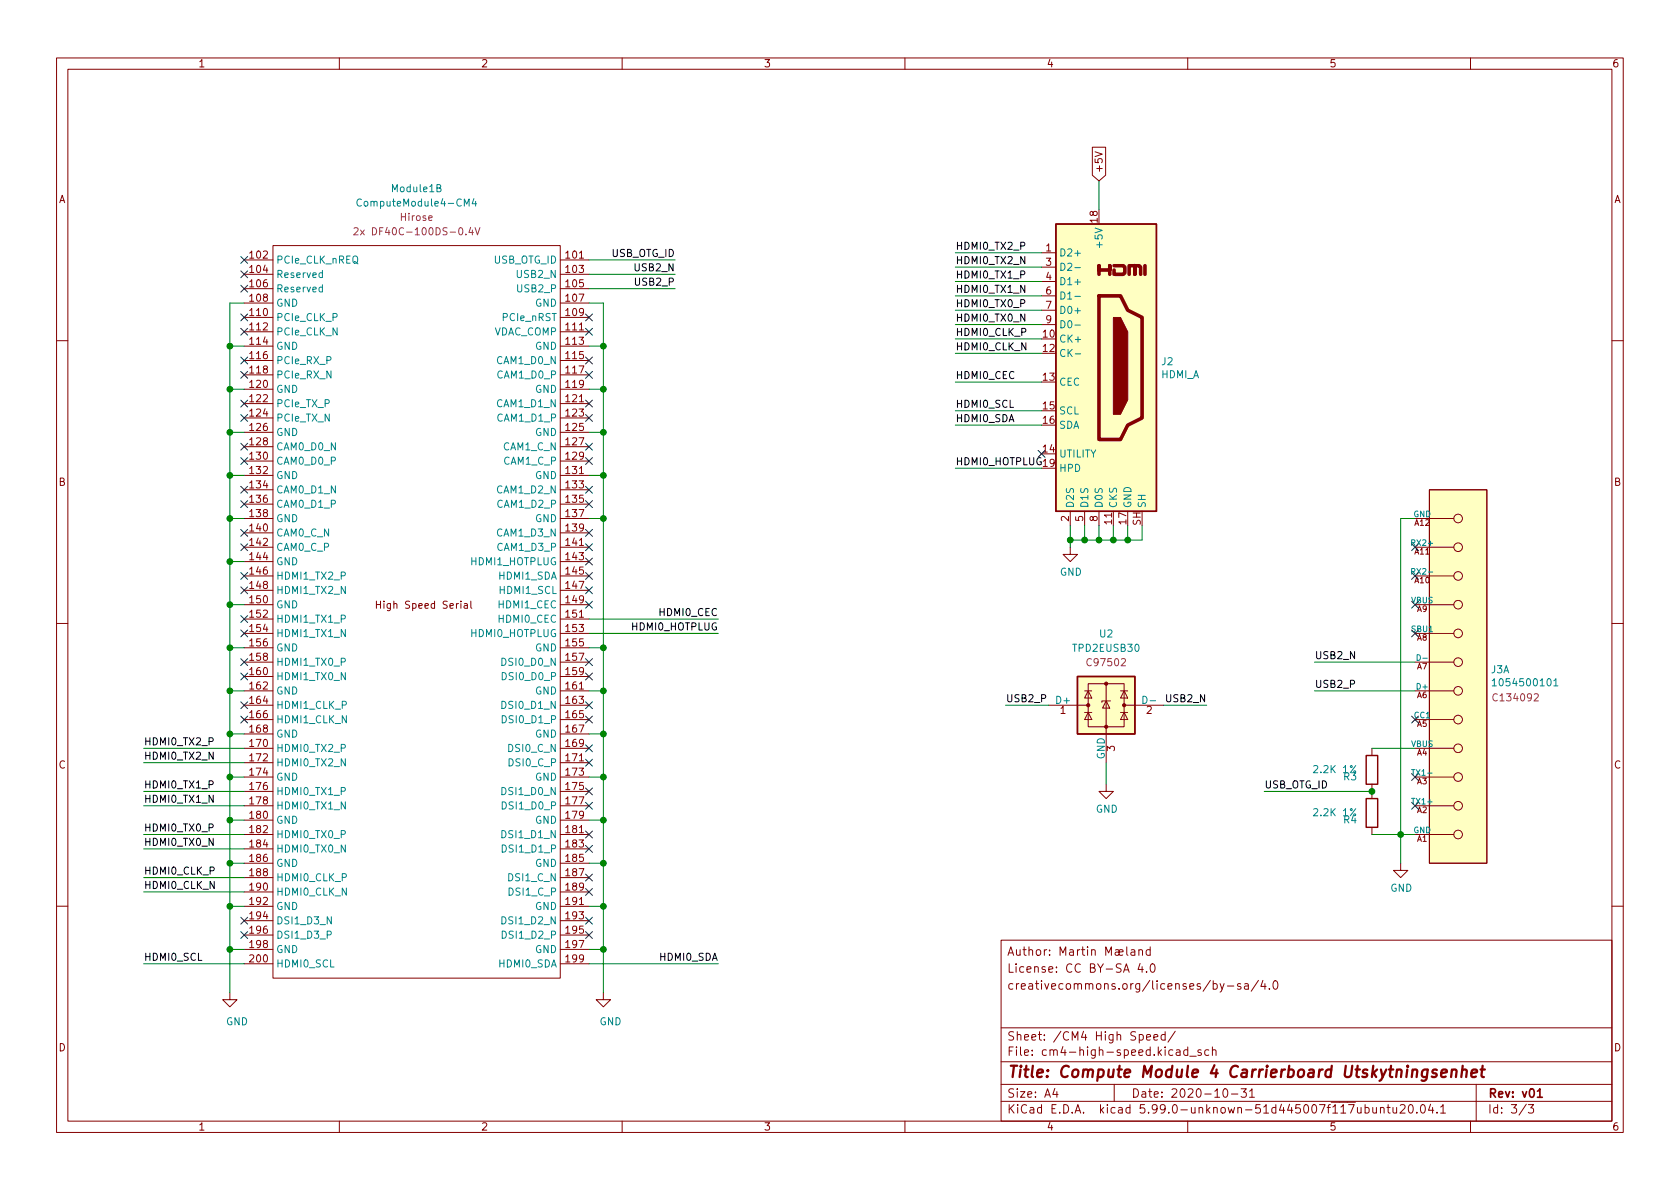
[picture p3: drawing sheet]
<svg xmlns="http://www.w3.org/2000/svg" width="297mm" height="210mm" viewBox="0 0 297 210" stroke-linecap="round" stroke-linejoin="round" font-family="sans-serif">
<g fill="none" stroke="#840000" stroke-width=".18">
<path d="M10 10.2h277v190.1h-277zM12 12.2h273v186.1h-273zM60 10.2v2M110 10.2v2M160 10.2v2M210 10.2v2M260 10.2v2M193.1 26h2.4v5l-1.2 1-1.2-1zM193.6 26.8l1.3 .5-1.3 .4M43.2 46h5.1M43.2 48.5h5.1M43.2 51h5.1"/>
<path d="M43.2 53.6h5.1M43.2 56.1h5.1M43.2 58.7h5.1M48.3 43.4h50.8v129.6h-50.8zM99.1 46h5M99.1 48.5h5M99.1 51h5M99.1 53.6h5M99.1 56.1h5M99.1 58.7h5M184.1 44.7h2.6M184.1 47.2h2.6"/>
<path d="M184.1 49.8h2.6M184.1 52.3h2.6M184.1 54.9h2.6M184.1 57.4h2.6M10 60.2h2M43.2 61.2h5.1M43.2 63.7h5.1M43.2 66.3h5.1M43.2 68.8h5.1M43.2 71.4h5.1M43.2 73.9h5.1M43.2 76.4h5.1"/>
<path d="M43.2 79h5.1M99.1 61.2h5M99.1 63.7h5M99.1 66.3h5M99.1 68.8h5M99.1 71.4h5M99.1 73.9h5M99.1 76.4h5M99.1 79h5M285 60.2h2M43.2 81.5h5.1M43.2 84.1h5.1"/>
<path d="M43.2 86.6h5.1M43.2 89.1h5.1M43.2 91.7h5.1M43.2 94.2h5.1M43.2 96.8h5.1M43.2 99.3h5.1M99.1 81.5h5M99.1 84.1h5M99.1 86.6h5M99.1 89.1h5M99.1 91.7h5M99.1 94.2h5"/>
<path d="M99.1 96.8h5M99.1 99.3h5M189.2 96.8v1.2h1.3l-1.3 1.3-1.2-1.3h1.2M189.2 90.4v2.6M191.8 90.4v2.6M194.3 90.4v2.6M196.8 90.4v2.6M250.2 91.7h6.8M250.2 96.8h6.8M252.7 86.6h10.2v66h-10.2zM10 110.2h2M43.2 106.9h5.1"/>
<path d="M43.2 101.8h5.1M43.2 104.4h5.1M43.2 109.5h5.1M43.2 112h5.1M43.2 114.5h5.1M43.2 117.1h5.1M43.2 119.6h5.1M66.6 106.3v1.3M66.6 106.9h.7M82.1 106.8h.5v.8M82.6 107l-.4 .1-.2 .2 .2 .3 .4-.1M83.2 106.3v1.1l.2 .2"/>
<path d="M99.1 106.9h5M99.1 101.8h5M99.1 104.4h5M99.1 109.5h5M99.1 112h5M99.1 114.5h5M99.1 117.1h5M99.1 119.6h5M250.2 106.9h6.8M250.2 101.8h6.8M250.2 112h6.8M250.2 117.1h6.8"/>
<path d="M285 110.2h2M43.2 122.2h5.1M43.2 124.7h5.1M43.2 127.2h5.1M43.2 129.8h5.1M43.2 132.3h5.1M43.2 134.9h5.1M43.2 137.4h5.1M43.2 139.9h5.1M99.1 122.2h5M99.1 124.7h5M99.1 127.2h5"/>
<path d="M99.1 129.8h5M99.1 132.3h5M99.1 134.9h5M99.1 137.4h5M99.1 139.9h5M185.4 124.7h7M191.8 122.2h1.2M191.8 126h1.2M192.4 120.9h6.4v7.6h-6.4zM192.4 126l.6 1.2h-1.2zM192.4 122.2l.6 1.2h-1.2zM195.6 138.7v1.2h1.2l-1.2 1.3-1.3-1.3h1.3"/>
<path d="M195.6 123.9l.6 1.3h-1.3zM195.6 120.9v14M196.3 123.9h-1.5v.3M198.1 122.2h1.3M198.1 126h1.3M198.8 126l.6 1.2h-1.3zM198.8 122.2l.6 1.2h-1.3zM198.8 124.7h6.9M242.6 132.3v1.3M242.6 138.7v2.5M250.2 122.2h6.8M250.2 127.2h6.8"/>
<path d="M250.2 132.3h6.8M250.2 137.4h6.8M43.2 142.5h5.1M43.2 145h5.1M43.2 147.6h5.1M43.2 150.1h5.1M43.2 152.6h5.1M43.2 155.2h5.1M43.2 157.7h5.1M99.1 142.5h5M99.1 145h5M99.1 147.6h5"/>
<path d="M99.1 150.1h5M99.1 152.6h5M99.1 155.2h5M99.1 157.7h5M242.6 146.3v1.3M247.6 152.6v1.3h1.3l-1.3 1.3-1.2-1.3h1.2M250.2 142.5h6.8M250.2 147.6h6.8M10 160.2h2M40.6 175.5v1.3h1.3l-1.3 1.2-1.2-1.2h1.2M43.2 160.3h5.1M43.2 162.8h5.1"/>
<path d="M43.2 165.3h5.1M43.2 167.9h5.1M43.2 170.4h5.1M99.1 160.3h5M99.1 162.8h5M99.1 165.3h5M99.1 167.9h5M99.1 170.4h5M106.7 175.5v1.3h1.2l-1.2 1.2-1.3-1.2h1.3M177 166.3h108v32h-108zM178.2 168.9l.5-1.5 .5 1.5M178.4 168.5h.7"/>
<path d="M179.7 167.9l.1 1h.3l.3-.1M180.4 167.9v1M180.9 167.9h.5M181.1 167.4v1.3l.3 .2M181.9 168.1l.2-.2 .4 .1 .1 .9M181.9 167.4v1.5M183.4 168l.3-.1 .3 .3v.4l-.3 .3h-.3l-.2-.3v-.4zM184.6 167.9v1M185.1 167.9l-.3 .1-.2 .2M185.6 168.8v.1M185.6 168v.1M187.4 168.9v-1.5l.5 1.1 .5-1.1v1.5"/>
<path d="M189.1 168h.6l.1 .9M189.8 168.3l-.5 .1a.29 .29 0 0 0-.2 .2 .29 .29 0 0 0 .2 .3h.5M190.5 167.9v1M190.9 167.9l-.3 .1-.1 .2M191.2 167.9h.6M191.4 167.4v1.3l.4 .2M192.3 167.4v.2M192.3 167.9v1M193 168.1l.2-.2 .4 .1v.9M193 167.9v1M195.5 168.9v-1.5l.5 1.1 .5-1.1v1.5M197.2 168l.4-.1 .3 .2"/>
<path d="M197.9 168.7l-.3 .2h-.2a.29 .29 0 0 1-.3-.3 .29 .29 0 0 1 .3-.2l1.2-.1-.2-.4-.5 .1v.7l.2 .2h.4M199.2 167.4v1.3l.2 .2M200 168h.6v.9M200.6 168.3l-.5 .1a.29 .29 0 0 0-.2 .2 .29 .29 0 0 0 .2 .3h.5M201.4 168.1l.2-.2 .3 .1 .1 .9M201.4 167.9v1M201.6 170.4l-.4 1h.9M201.9 170.9v1M202.7 171.8v.1M203.4 168l-.5-.1-.3 .3v.4l.2 .3h.6M203.4 167.4v1.5M203.5 170.6l.2-.2a.81 .81 0 0 1 .6 .7 .81 .81 0 0 1-.3 .8h-.1a.81 .81 0 0 1-.4-1.3z"/>
<path d="M215.7 173.9l.4 1M216.4 173.9l-.5 1.4-.2 .1M217 174.4h1.1M219.4 174l-.4-.1-.2 .2 .1 .3 .5 .1v.4h-.6M220.1 174h.5l.1 .9M220.7 174.3l-.5 .1a.29 .29 0 0 0-.2 .2 .29 .29 0 0 0 .2 .3h.5M222.5 173.4l-1.3 1.9M223.3 173.4l-.4 1h1M223.6 173.9v1M224.4 174.8v.1M225.3 173.5l.1-.1a.81 .81 0 0 1 .6 .7 .81 .81 0 0 1-.3 .8h-.1a.81 .81 0 0 1-.6-.6 .81 .81 0 0 1 .3-.8zM285 160.2h2"/>
<path d="M60 198.3v2M110 198.3v2M160 198.3v2M177 194.8h108M177 191.8h108M177 187.8h108M177 181.8h108M186.5 192.5l-.4 1h1M186.9 193v1M197 191.8v3M202.7 183.4l.7-.1v-.3l-.5-.1-.2 .2 .1 .8h.6M204 183.4l.7-.1-.1-.3-.4-.1-.2 .2 .1 .8h.5"/>
<path d="M206 183l-.4-.1-.3 .3v.4l.1 .3h.6M206 182.4v1.5M207.8 182.4l-1.3 1.9M208 185.7h.6v.9M208.6 186l-.5 .1a.29 .29 0 0 0-.2 .2 .29 .29 0 0 0 .2 .3h.5M210 198.3v2M210 185.7l-.4-.1-.3 .3v.4l.1 .3h.6M210 185.1v1.5M210.4 186.8h1.1M212.4 185.7l-.4-.1-.2 .2 .1 .3 .5 .1v.4h-.6M213.7 185.7l-.4-.1-.3 .3v.4l.1 .3h.6M214.4 185.8l.2-.2 .3 .1 .1 .9"/>
<path d="M214.4 185.1v1.5M216.4 192.6l.2-.1a.81 .81 0 0 1 .6 .7 .81 .81 0 0 1-.3 .8h-.2a.81 .81 0 0 1-.6-.6 .81 .81 0 0 1 .3-.8zM217.7 193.5h1.2M219.4 192.5h1l-.5 .6 .4 .1v.7l-.2 .1h-.5l-.2-.1M220.9 193l.5-.5v1.5M220.9 194h.9M242.7 195.8l.1 1h.3l.3-.1M243.4 195.8v1M244.1 196l.2-.2 .3 .1 .1 .9M244.1 195.8v1M245.2 195.8h.6M245.4 195.3v1.3l.4 .2"/>
<path d="M246.3 195.8l.1 1h.3l.2-.1M246.9 195.8v1M247.6 195.5l.5-.2 .3 .2v.3l-.9 1h.9M249.2 195.4l.2-.1a.81 .81 0 0 1 .5 .7 .81 .81 0 0 1-.3 .8h-.1a.81 .81 0 0 1-.6-.6 .81 .81 0 0 1 .3-.8zM250.5 196.7v.1M251.3 195.5l.2-.2a.81 .81 0 0 1 .6 .7 .81 .81 0 0 1-.3 .8h-.2a.81 .81 0 0 1-.3-1.3zM252.9 195.3l-.3 1h.9M253.3 195.8v1M254.1 196.7v.1M254.7 195.8l.5-.5v1.5M254.7 196.8h.9M260 198.3v2"/>
<path d="M261 191.8v6.5M269.9 195.3l-1.3 1.9M270.2 195.3h1l-.6 .6 .5 .1v.7l-.2 .1h-.5l-.2-.1"/>
<circle cx="257.8" cy="91.7" r=".76"/>
<circle cx="257.8" cy="96.8" r=".76"/>
<circle cx="257.8" cy="117.1" r=".76"/>
<circle cx="257.8" cy="101.8" r=".76"/>
<circle cx="257.8" cy="106.9" r=".76"/>
<circle cx="257.8" cy="112" r=".76"/>
<circle cx="257.8" cy="132.3" r=".76"/>
<circle cx="257.8" cy="137.4" r=".76"/>
<circle cx="257.8" cy="122.2" r=".76"/>
<circle cx="257.8" cy="127.2" r=".76"/>
<circle cx="257.8" cy="147.6" r=".76"/>
<circle cx="257.8" cy="142.5" r=".76"/>
</g>
<path d="M271.8 193l.5-.5v1.5M271.8 194h.9" fill="none" stroke="#840000" stroke-width=".3"/>
<path d="M254 189.2a.49 .49 0 0 0-.7 .3l.2 .3 .5 .1v.2l-.1 .3-.2 .1-.6-.1M254.8 189.8l1-.2v-.4l-.2-.1-.6 .1-.2 1 .2 .3 .6-.1M256.7 189.3a.49 .49 0 0 1 .8 .1l-.1 1.1M256.7 189.1l-.1 1.4M258.5 189.3a.49 .49 0 0 1 .9 .1l-.2 1.1M258.6 188.5l-.2 2M260.2 189.8l.9-.2v-.4l-.2-.1-.6 .1-.2 1 .3 .3 .6-.1M261.8 189.1h.7M262.1 188.5l-.2 1.7 .1 .2 .4 .1" fill="none" stroke="#840000" stroke-width=".4"/>
<g fill="#ffffc2" stroke="#ffffc2" stroke-width=".18">
<path d="M186.7 39.6h17.8v50.8h-17.8z"/>
<path d="M252.7 86.6h10.2v66h-10.2z"/>
<path d="M190.5 119.6h10.2v10.2h-10.2z"/>
</g>
<path d="M186.7 39.6h17.8v50.8h-17.8zM190.5 119.6h10.2v10.2h-10.2zM241.6 133.6h2v5.1h-2zM241.6 141.2h2v5.1h-2z" fill="none" stroke="#840000" stroke-width=".25"/>
<path d="M194.3 48.5v-1.5v.7h1.9v-.7v1.5M194.3 52.3h3.8l1.3 2.6 2.5 1.2v17.8l-2.5 1.3-1.3 2.5h-3.8zM197 47h1.6l.3 .2v1.1l-.3 .2h-1.6v-.8M199.6 48.5v-1.5h1.1v1.5v-1.5h.7l.3 .2v1.3M202.4 47v1.5" fill="none" stroke="#840000" stroke-width=".63"/>
<g fill="#840000" stroke="#840000" stroke-width=".18">
<path d="M196.8 56.1h1.3l1.3 2.6v12l-1.3 2.6h-1.3z"/>
<circle cx="192.4" cy="124.7" r=".28"/>
<circle cx="195.6" cy="128.5" r=".28"/>
<circle cx="195.6" cy="120.9" r=".28"/>
<circle cx="198.8" cy="124.7" r=".28"/>
</g>
<g fill="none" stroke="#008484" stroke-width=".18">
<path d="M63.9 35.3a.6 .6 0 0 0-.8 .4 .6 .6 0 0 0 .6 .8l.2-.2M77.3 33.2h.5l.1-.2v-.2l-.6-.2v1.3h.4l.2-.1 .1-.3-.3-.3M82.1 36.5v-1.3l.4 .9 .4-.9v1.3M83.8 35.1l-.3 .9h.8M84.1 35.6v.9M57 48.3l-.4-.1-.2 .3 .1 .5h.5M57 50.8h-.4l-.2 .2 .1 .6h.5M57 47.8v1.3M57 50.4v1.2M190.1 47.3h.9M190.1 52.4h.9M190.1 57.5h.9"/>
<path d="M190.1 62.6h1M263.8 120.4l.4-.4v1.3M263.8 121.3h.8M274.7 120.4l.4-.4v1.3M274.7 121.3h.8"/>
</g>
<path d="M62.6 40.4l.5-.1 .2 .3-.8 .9h.8M63.7 40.7l.7 .8M64.4 40.7l-.7 .8M83.2 40.2l-.3 .9h.8M83.5 40.7v.8M84 40.3l.4 1.2 .4-1.2" fill="none" stroke="#840084" stroke-width=".18"/>
<g fill="none" stroke="#008400" stroke-width=".18">
<path d="M194.3 32v5.1M43.2 53.6h-2.6v121.9M104.1 53.6h2.6v121.9M104.1 51h15.3M104.1 48.5h15.3M104.1 46h15.3M168.9 54.9h15.2M168.9 52.3h15.2M168.9 49.8h15.2M168.9 47.2h15.2M168.9 59.9h15.2M168.9 44.7h15.2"/>
<path d="M168.9 57.4h15.2M40.6 76.4h2.6M40.6 68.8h2.6M40.6 61.2h2.6M104.1 76.4h2.6M104.1 68.8h2.6M104.1 61.2h2.6M168.9 62.5h15.2M168.9 67.6h15.2M168.9 72.6h15.2M168.9 75.2h15.2M40.6 91.7h2.6"/>
<path d="M40.6 84.1h2.6M40.6 99.3h2.6M104.1 91.7h2.6M104.1 84.1h2.6M168.9 82.8h15.2M189.2 93v3.8M191.8 93v2.5M194.3 93v2.5M196.8 93v2.5M199.4 93v2.5M201.9 93v2.5h-12.7M250.2 91.7h-2.6v60.9"/>
<path d="M40.6 114.5h2.6M40.6 106.9h2.6M104.1 114.5h2.6M104.1 109.5h22.9M104.1 112h22.9M232.4 117.1h17.8M25.4 132.3h17.8M25.4 134.9h17.8M25.4 139.9h17.8M40.6 122.2h2.6M40.6 137.4h2.6M40.6 129.8h2.6"/>
<path d="M104.1 122.2h2.6M104.1 137.4h2.6M104.1 129.8h2.6M177.8 124.7h7.6M195.6 134.9v3.8M205.7 124.7h7.7M223.5 139.9h19.1M232.4 122.2h17.8M242.6 132.3h7.6M25.4 155.2h17.8M25.4 150.1h17.8M25.4 147.6h17.8"/>
<path d="M25.4 157.7h17.8M25.4 142.5h17.8M40.6 145h2.6M40.6 152.6h2.6M104.1 145h2.6M104.1 152.6h2.6M242.6 147.6h7.6M25.4 170.4h17.8M40.6 160.3h2.6M40.6 167.9h2.6M104.1 160.3h2.6M104.1 170.4h22.9"/>
<path d="M104.1 167.9h2.6"/>
</g>
<g fill="none" stroke="#000084" stroke-width=".18">
<path d="M42.6 55.5l1.2 1.2M42.6 50.4l1.2 1.3M42.6 47.9l1.2 1.2M42.6 45.4l1.2 1.2M42.6 58.1l1.2 1.2M43.8 55.5l-1.2 1.2M43.8 50.4l-1.2 1.3M43.8 47.9l-1.2 1.2M43.8 45.4l-1.2 1.2M43.8 58.1l-1.2 1.2M103.5 58.1l1.2 1.2M103.5 55.5l1.2 1.2"/>
<path d="M104.7 58.1l-1.2 1.2M104.7 55.5l-1.2 1.2M42.6 65.7l1.2 1.2M42.6 63.1l1.2 1.3M42.6 78.4l1.2 1.2M42.6 73.3l1.2 1.2M42.6 70.8l1.2 1.2M43.8 65.7l-1.2 1.2M43.8 63.1l-1.2 1.3M43.8 78.4l-1.2 1.2M43.8 73.3l-1.2 1.2M43.8 70.8l-1.2 1.2"/>
<path d="M103.5 78.4l1.2 1.2M103.5 73.3l1.2 1.2M103.5 70.8l1.2 1.2M103.5 65.7l1.2 1.2M103.5 63.1l1.2 1.3M104.7 78.4l-1.2 1.2M104.7 73.3l-1.2 1.2M104.7 70.8l-1.2 1.2M104.7 65.7l-1.2 1.2M104.7 63.1l-1.2 1.3M183.5 79.6l1.3 1.3M184.8 79.6l-1.3 1.3"/>
<path d="M42.6 86l1.2 1.2M42.6 96.2l1.2 1.2M42.6 93.6l1.2 1.2M42.6 88.5l1.2 1.3M42.6 80.9l1.2 1.2M43.8 86l-1.2 1.2M43.8 96.2l-1.2 1.2M43.8 93.6l-1.2 1.2M43.8 88.5l-1.2 1.3M43.8 80.9l-1.2 1.2M103.5 88.5l1.2 1.3M103.5 86l1.2 1.2"/>
<path d="M103.5 80.9l1.2 1.2M103.5 93.6l1.2 1.2M103.5 98.7l1.2 1.2M103.5 96.2l1.2 1.2M104.7 88.5l-1.2 1.3M104.7 86l-1.2 1.2M104.7 80.9l-1.2 1.2M104.7 93.6l-1.2 1.2M104.7 98.7l-1.2 1.2M104.7 96.2l-1.2 1.2M249.6 96.2l1.2 1.2M250.8 96.2l-1.2 1.2"/>
<path d="M42.6 108.9l1.2 1.2M42.6 119l1.2 1.2M42.6 116.5l1.2 1.2M42.6 111.4l1.2 1.2M42.6 103.8l1.2 1.2M42.6 101.2l1.2 1.3M43.8 116.5l-1.2 1.2M43.8 108.9l-1.2 1.2M43.8 119l-1.2 1.2M43.8 111.4l-1.2 1.2M43.8 103.8l-1.2 1.2M43.8 101.2l-1.2 1.3"/>
<path d="M103.5 116.5l1.2 1.2M103.5 119l1.2 1.2M103.5 106.3l1.2 1.2M103.5 103.8l1.2 1.2M103.5 101.2l1.2 1.3M104.7 116.5l-1.2 1.2M104.7 119l-1.2 1.2M104.7 101.2l-1.2 1.3M104.7 106.3l-1.2 1.2M104.7 103.8l-1.2 1.2M249.6 111.4l1.2 1.2M249.6 101.2l1.2 1.3"/>
<path d="M249.6 106.3l1.2 1.2M250.8 111.4l-1.2 1.2M250.8 101.2l-1.2 1.3M250.8 106.3l-1.2 1.2M42.6 126.6l1.2 1.3M42.6 124.1l1.2 1.2M43.8 126.6l-1.2 1.3M43.8 124.1l-1.2 1.2M103.5 134.3l1.2 1.2M103.5 131.7l1.2 1.2M103.5 126.6l1.2 1.3M103.5 124.1l1.2 1.2"/>
<path d="M103.5 139.3l1.2 1.3M104.7 134.3l-1.2 1.2M104.7 131.7l-1.2 1.2M104.7 126.6l-1.2 1.3M104.7 124.1l-1.2 1.2M104.7 139.3l-1.2 1.3M249.6 136.8l1.2 1.2M249.6 126.6l1.2 1.3M250.8 136.8l-1.2 1.2M250.8 126.6l-1.2 1.3M103.5 154.6l1.2 1.2M103.5 141.9l1.2 1.2"/>
<path d="M103.5 157.1l1.2 1.2M103.5 149.5l1.2 1.2M103.5 147l1.2 1.2M104.7 154.6l-1.2 1.2M104.7 141.9l-1.2 1.2M104.7 157.1l-1.2 1.2M104.7 149.5l-1.2 1.2M104.7 147l-1.2 1.2M249.6 141.9l1.2 1.2M250.8 141.9l-1.2 1.2M42.6 164.7l1.2 1.3M42.6 162.2l1.2 1.2"/>
<path d="M43.8 164.7l-1.2 1.3M43.8 162.2l-1.2 1.2M103.5 164.7l1.2 1.3M103.5 162.2l1.2 1.2M104.7 164.7l-1.2 1.3M104.7 162.2l-1.2 1.2"/>
</g>
<g fill="#008400" stroke="#008400" stroke-width=".18">
<circle cx="106.7" cy="114.5" r=".51"/>
<circle cx="106.7" cy="122.2" r=".51"/>
<circle cx="106.7" cy="61.2" r=".51"/>
<circle cx="106.7" cy="129.8" r=".51"/>
<circle cx="40.6" cy="68.8" r=".51"/>
<circle cx="40.6" cy="84.1" r=".51"/>
<circle cx="40.6" cy="61.2" r=".51"/>
<circle cx="40.6" cy="76.4" r=".51"/>
<circle cx="40.6" cy="91.7" r=".51"/>
<circle cx="106.7" cy="68.8" r=".51"/>
<circle cx="106.7" cy="76.4" r=".51"/>
<circle cx="106.7" cy="84.1" r=".51"/>
<circle cx="106.7" cy="91.7" r=".51"/>
<circle cx="40.6" cy="99.3" r=".51"/>
<circle cx="40.6" cy="114.5" r=".51"/>
<circle cx="40.6" cy="122.2" r=".51"/>
<circle cx="40.6" cy="129.8" r=".51"/>
<circle cx="40.6" cy="106.9" r=".51"/>
<circle cx="40.6" cy="137.4" r=".51"/>
<circle cx="40.6" cy="145" r=".51"/>
<circle cx="40.6" cy="152.6" r=".51"/>
<circle cx="106.7" cy="145" r=".51"/>
<circle cx="106.7" cy="160.3" r=".51"/>
<circle cx="40.6" cy="160.3" r=".51"/>
<circle cx="40.6" cy="167.9" r=".51"/>
<circle cx="106.7" cy="137.4" r=".51"/>
<circle cx="106.7" cy="152.6" r=".51"/>
<circle cx="106.7" cy="167.9" r=".51"/>
<circle cx="194.3" cy="95.5" r=".51"/>
<circle cx="196.9" cy="95.5" r=".51"/>
<circle cx="191.8" cy="95.5" r=".51"/>
<circle cx="189.2" cy="95.5" r=".51"/>
<circle cx="199.4" cy="95.5" r=".51"/>
<circle cx="242.6" cy="139.9" r=".51"/>
<circle cx="247.7" cy="147.6" r=".51"/>
</g>
<text font-size="2.8" fill="#840000" x="178" y="190.6">Title: Compute Module 4 Carrierboard Utskytningsenhet</text>
<g font-size="2.1" fill="#840000">
<text x="178" y="172">License: CC BY-SA 4.0</text>
<text x="178" y="175">creativecommons.org/licenses/by-sa/4.0</text>
<text x="178" y="184">Sheet: /CM4 High Speed/</text>
<text x="178" y="186.7">File: cm4-high-speed.kicad_sch</text>
<text x="178" y="196.9">KiCad E.D.A. kicad 5.99.0-unknown-51d445007f~117~ubuntu20.04.1</text>
<text x="178" y="194.1">Size: A4</text>
<text x="200" y="194.1">Date: 2020-10-31</text>
<text x="263" y="194.1">Rev: v01</text>
<text x="263" y="196.9">Id: 3/3</text>
</g>
<g font-size="1.8" fill="#840000">
<text x="35" y="11.9">1</text>
<text x="85" y="11.9">2</text>
<text x="135" y="11.9">3</text>
<text x="185" y="11.9">4</text>
<text x="235" y="11.9">5</text>
<text x="285" y="11.9">6</text>
<text x="10.3" y="35.9">A</text>
<text x="194.9" y="30.7" transform="rotate(-90 194.9 30.7)">+5V</text>
<text x="285.3" y="35.9">A</text>
<text x="194.1" y="39.3" transform="rotate(-90 194.1 39.3)">18</text>
<text x="44.2" y="45.7">102</text>
<text x="100.1" y="45.7">101</text>
<text x="184.9" y="44.4">1</text>
<text x="184.9" y="47">3</text>
<text x="44.2" y="48.3">104</text>
<text x="44.2" y="50.8">106</text>
<text x="44.2" y="53.3">108</text>
<text x="100.1" y="48.3">103</text>
<text x="100.1" y="50.8">105</text>
<text x="100.1" y="53.3">107</text>
<text x="184.9" y="49.5">4</text>
<text x="184.9" y="52.1">6</text>
<text x="44.2" y="55.9">110</text>
<text x="44.2" y="58.4">112</text>
<text x="100.1" y="55.9">109</text>
<text x="100.1" y="58.4">111</text>
<text x="184.4" y="59.7">10</text>
<text x="184.9" y="54.6">7</text>
<text x="184.9" y="57.1">9</text>
<text x="44.2" y="61">114</text>
<text x="44.2" y="63.5">116</text>
<text x="100.1" y="61">113</text>
<text x="100.1" y="63.5">115</text>
<text x="184.4" y="62.2">12</text>
<text x="44.2" y="66">118</text>
<text x="44.2" y="68.6">120</text>
<text x="44.2" y="71.1">122</text>
<text x="100.1" y="66">117</text>
<text x="100.1" y="68.6">119</text>
<text x="100.1" y="71.1">121</text>
<text x="184.4" y="67.3">13</text>
<text x="44.2" y="73.7">124</text>
<text x="44.2" y="76.2">126</text>
<text x="100.1" y="73.7">123</text>
<text x="100.1" y="76.2">125</text>
<text x="184.4" y="72.4">15</text>
<text x="184.4" y="74.9">16</text>
<text x="44.2" y="78.7">128</text>
<text x="44.2" y="81.3">130</text>
<text x="44.2" y="83.8">132</text>
<text x="100.1" y="78.7">127</text>
<text x="100.1" y="81.3">129</text>
<text x="100.1" y="83.8">131</text>
<text x="184.4" y="80">14</text>
<text x="10.3" y="85.9">B</text>
<text x="44.2" y="86.4">134</text>
<text x="44.2" y="88.9">136</text>
<text x="100.1" y="86.4">133</text>
<text x="100.1" y="88.9">135</text>
<text x="285.3" y="85.9">B</text>
<text x="44.2" y="91.4">138</text>
<text x="44.2" y="94">140</text>
<text x="100.1" y="91.4">137</text>
<text x="100.1" y="94">139</text>
<text x="189" y="92.2" transform="rotate(-90 189 92.2)">2</text>
<text x="191.5" y="92.2" transform="rotate(-90 191.5 92.2)">5</text>
<text x="194.1" y="92.2" transform="rotate(-90 194.1 92.2)">8</text>
<text x="196.6" y="92.7" transform="rotate(-90 196.6 92.7)">11</text>
<text x="199.1" y="92.7" transform="rotate(-90 199.1 92.7)">17</text>
<text x="201.7" y="92.9" transform="rotate(-90 201.7 92.9)">SH</text>
<text x="44.2" y="96.5">142</text>
<text x="44.2" y="99.1">144</text>
<text x="44.2" y="101.6">146</text>
<text x="100.1" y="96.5">141</text>
<text x="100.1" y="99.1">143</text>
<text x="100.1" y="101.6">145</text>
<text x="44.2" y="104.1">148</text>
<text x="44.2" y="106.7">150</text>
<text x="67.4" y="107.6">High Speed Serial</text>
<text x="100.1" y="104.1">147</text>
<text x="100.1" y="106.7">149</text>
<text x="44.2" y="109.2">152</text>
<text x="44.2" y="111.8">154</text>
<text x="100.1" y="109.2">151</text>
<text x="100.1" y="111.8">153</text>
<text x="44.2" y="114.3">156</text>
<text x="44.2" y="116.8">158</text>
<text x="44.2" y="119.4">160</text>
<text x="100.1" y="114.3">155</text>
<text x="100.1" y="116.8">157</text>
<text x="100.1" y="119.4">159</text>
<text x="44.2" y="121.9">162</text>
<text x="44.2" y="124.5">164</text>
<text x="100.1" y="121.9">161</text>
<text x="100.1" y="124.5">163</text>
<text x="44.2" y="127">166</text>
<text x="44.2" y="129.5">168</text>
<text x="100.1" y="127">165</text>
<text x="100.1" y="129.5">167</text>
<text x="187.5" y="126.2">1</text>
<text x="202.7" y="126.2">2</text>
<text x="10.3" y="135.9">C</text>
<text x="44.2" y="132.1">170</text>
<text x="44.2" y="134.6">172</text>
<text x="44.2" y="137.2">174</text>
<text x="100.1" y="132.1">169</text>
<text x="100.1" y="134.6">171</text>
<text x="100.1" y="137.2">173</text>
<text x="197.1" y="132.8" transform="rotate(-90 197.1 132.8)">3</text>
<text x="285.3" y="135.9">C</text>
<text x="44.2" y="139.7">176</text>
<text x="44.2" y="142.2">178</text>
<text x="100.1" y="139.7">175</text>
<text x="100.1" y="142.2">177</text>
<text x="44.2" y="144.8">180</text>
<text x="44.2" y="147.3">182</text>
<text x="44.2" y="149.9">184</text>
<text x="100.1" y="144.8">179</text>
<text x="100.1" y="147.3">181</text>
<text x="100.1" y="149.9">183</text>
<text x="44.2" y="152.4">186</text>
<text x="44.2" y="154.9">188</text>
<text x="100.1" y="152.4">185</text>
<text x="100.1" y="154.9">187</text>
<text x="44.2" y="157.5">190</text>
<text x="44.2" y="160">192</text>
<text x="100.1" y="157.5">189</text>
<text x="100.1" y="160">191</text>
<text x="44.2" y="162.6">194</text>
<text x="44.2" y="165.1">196</text>
<text x="44.2" y="167.6">198</text>
<text x="100.1" y="162.6">193</text>
<text x="100.1" y="165.1">195</text>
<text x="100.1" y="167.6">197</text>
<text x="44.2" y="170.2">200</text>
<text x="100.1" y="170.2">199</text>
<text x="10.3" y="185.9">D</text>
<text x="285.3" y="185.9">D</text>
<text x="35" y="199.9">1</text>
<text x="85" y="199.9">2</text>
<text x="135" y="199.9">3</text>
<text x="185" y="199.9">4</text>
<text x="235" y="199.9">5</text>
<text x="285" y="199.9">6</text>
</g>
<g font-size="1.8" fill="#008484">
<text x="69.4" y="34">Module1B</text>
<text x="64.1" y="36.5">ComputeModule4-CM4</text>
<text x="48.8" y="46.6">PCIe_CLK_nREQ</text>
<text x="87.2" y="46.6">USB_OTG_ID</text>
<text x="187.2" y="45.3">D2+</text>
<text x="187.2" y="47.9">D2-</text>
<text x="194.9" y="43.3" transform="rotate(-90 194.9 43.3)">+5V</text>
<text x="48.8" y="49.1">Reserved</text>
<text x="48.8" y="51.7">Reserved</text>
<text x="91.6" y="49.1">USB2_N</text>
<text x="91.7" y="51.7">USB2_P</text>
<text x="187.2" y="50.4">D1+</text>
<text x="187.2" y="53">D1-</text>
<text x="48.8" y="54.2">GND</text>
<text x="48.8" y="56.8">PCIe_CLK_P</text>
<text x="48.8" y="59.3">PCIe_CLK_N</text>
<text x="87.3" y="59.3">VDAC_COMP</text>
<text x="89" y="56.8">PCIe_nRST</text>
<text x="94.6" y="54.2">GND</text>
<text x="187.2" y="55.5">D0+</text>
<text x="187.2" y="58">D0-</text>
<text x="48.8" y="61.8">GND</text>
<text x="48.8" y="64.4">PCIe_RX_P</text>
<text x="88" y="64.4">CAM1_D0_N</text>
<text x="94.6" y="61.8">GND</text>
<text x="187.2" y="60.6">CK+</text>
<text x="187.2" y="63.1">CK-</text>
<text x="205.4" y="64.6">J2</text>
<text x="48.8" y="66.9">PCIe_RX_N</text>
<text x="48.8" y="69.5">GND</text>
<text x="88.1" y="66.9">CAM1_D0_P</text>
<text x="94.6" y="69.5">GND</text>
<text x="187.2" y="68.2">CEC</text>
<text x="205.3" y="66.9">HDMI_A</text>
<text x="48.8" y="72">PCIe_TX_P</text>
<text x="48.8" y="74.5">PCIe_TX_N</text>
<text x="48.8" y="77.1">GND</text>
<text x="88" y="72">CAM1_D1_N</text>
<text x="88.1" y="74.5">CAM1_D1_P</text>
<text x="94.6" y="77.1">GND</text>
<text x="187.2" y="73.3">SCL</text>
<text x="187.2" y="75.8">SDA</text>
<text x="48.8" y="79.6">CAM0_D0_N</text>
<text x="48.8" y="82.2">CAM0_D0_P</text>
<text x="89" y="79.6">CAM1_C_N</text>
<text x="89.1" y="82.2">CAM1_C_P</text>
<text x="187.2" y="80.9">UTILITY</text>
<text x="187.2" y="83.4">HPD</text>
<text x="48.8" y="84.7">GND</text>
<text x="48.8" y="87.2">CAM0_D1_N</text>
<text x="48.8" y="89.8">CAM0_D1_P</text>
<text x="88" y="87.2">CAM1_D2_N</text>
<text x="88.1" y="89.8">CAM1_D2_P</text>
<text x="94.6" y="84.7">GND</text>
<text x="189.9" y="89.9" transform="rotate(-90 189.9 89.9)">D2S</text>
<text x="192.4" y="89.9" transform="rotate(-90 192.4 89.9)">D1S</text>
<text x="194.9" y="89.9" transform="rotate(-90 194.9 89.9)">D0S</text>
<text x="197.5" y="89.9" transform="rotate(-90 197.5 89.9)">CKS</text>
<text x="200" y="89.9" transform="rotate(-90 200 89.9)">GND</text>
<text x="202.6" y="89.9" transform="rotate(-90 202.6 89.9)">SH</text>
<text x="48.8" y="92.3">GND</text>
<text x="48.8" y="94.9">CAM0_C_N</text>
<text x="88" y="94.9">CAM1_D3_N</text>
<text x="94.6" y="92.3">GND</text>
<text x="48.8" y="97.4">CAM0_C_P</text>
<text x="48.8" y="99.9">GND</text>
<text x="83.4" y="99.9">HDMI1_HOTPLUG</text>
<text x="88.1" y="97.4">CAM1_D3_P</text>
<text x="187.4" y="101.8">GND</text>
<text x="48.8" y="102.5">HDMI1_TX2_P</text>
<text x="48.8" y="105">HDMI1_TX2_N</text>
<text x="48.8" y="107.6">GND</text>
<text x="88.3" y="102.5">HDMI1_SDA</text>
<text x="88.3" y="107.6">HDMI1_CEC</text>
<text x="88.5" y="105">HDMI1_SCL</text>
<text x="48.8" y="110.1">HDMI1_TX1_P</text>
<text x="48.8" y="112.6">HDMI1_TX1_N</text>
<text x="83.4" y="112.6">HDMI0_HOTPLUG</text>
<text x="88.3" y="110.1">HDMI0_CEC</text>
<text x="194.4" y="112.7">U2</text>
<text x="48.8" y="115.2">GND</text>
<text x="48.8" y="117.7">HDMI1_TX0_P</text>
<text x="89.1" y="117.7">DSI0_D0_N</text>
<text x="94.6" y="115.2">GND</text>
<text x="189.9" y="115.3">TPD2EUSB30</text>
<text x="263.6" y="119">J3A</text>
<text x="48.8" y="120.3">HDMI1_TX0_N</text>
<text x="48.8" y="122.8">GND</text>
<text x="48.8" y="125.3">HDMI1_CLK_P</text>
<text x="89.1" y="125.3">DSI0_D1_N</text>
<text x="89.2" y="120.3">DSI0_D0_P</text>
<text x="94.6" y="122.8">GND</text>
<text x="186.8" y="124.5">D+</text>
<text x="202.3" y="124.5">D-</text>
<text x="264.7" y="121.3">1054500101</text>
<text x="48.8" y="127.9">HDMI1_CLK_N</text>
<text x="48.8" y="130.4">GND</text>
<text x="89.2" y="127.9">DSI0_D1_P</text>
<text x="94.6" y="130.4">GND</text>
<text x="48.8" y="133">HDMI0_TX2_P</text>
<text x="48.8" y="135.5">HDMI0_TX2_N</text>
<text x="90.1" y="133">DSI0_C_N</text>
<text x="90.2" y="135.5">DSI0_C_P</text>
<text x="195.3" y="134.3" transform="rotate(-90 195.3 134.3)">GND</text>
<text x="232.6" y="136.7">2.2K 1%</text>
<text x="237.6" y="138">R3</text>
<text x="48.8" y="138">GND</text>
<text x="48.8" y="140.6">HDMI0_TX1_P</text>
<text x="48.8" y="143.1">HDMI0_TX1_N</text>
<text x="89.1" y="140.6">DSI1_D0_N</text>
<text x="89.2" y="143.1">DSI1_D0_P</text>
<text x="94.6" y="138">GND</text>
<text x="193.7" y="143.7">GND</text>
<text x="48.8" y="145.7">GND</text>
<text x="48.8" y="148.2">HDMI0_TX0_P</text>
<text x="89.1" y="148.2">DSI1_D1_N</text>
<text x="94.6" y="145.7">GND</text>
<text x="232.6" y="144.3">2.2K 1%</text>
<text x="237.6" y="145.6">R4</text>
<text x="48.8" y="150.7">HDMI0_TX0_N</text>
<text x="48.8" y="153.3">GND</text>
<text x="48.8" y="155.8">HDMI0_CLK_P</text>
<text x="89.2" y="150.7">DSI1_D1_P</text>
<text x="90.1" y="155.8">DSI1_C_N</text>
<text x="94.6" y="153.3">GND</text>
<text x="48.8" y="158.4">HDMI0_CLK_N</text>
<text x="48.8" y="160.9">GND</text>
<text x="90.2" y="158.4">DSI1_C_P</text>
<text x="94.6" y="160.9">GND</text>
<text x="245.8" y="157.7">GND</text>
<text x="48.8" y="163.4">DSI1_D3_N</text>
<text x="48.8" y="166">DSI1_D3_P</text>
<text x="89.1" y="163.4">DSI1_D2_N</text>
<text x="89.2" y="166">DSI1_D2_P</text>
<text x="48.8" y="168.5">GND</text>
<text x="48.8" y="171.1">HDMI0_SCL</text>
<text x="88.3" y="171.1">HDMI0_SDA</text>
<text x="94.6" y="168.5">GND</text>
<text x="39.9" y="181.3">GND</text>
<text x="106" y="181.3">GND</text>
</g>
<g font-size="1.8" fill="#840084">
<text x="64.5" y="41.6">2x DF40C-100DS-0.4V</text>
<text x="70.9" y="39.1">Hirose</text>
<text x="192.5" y="117.8">C97502</text>
<text x="264.4" y="124">C134092</text>
</g>
<g font-size="1.8">
<text x="108.1" y="45.4">USB_OTG_ID</text>
<text x="112.4" y="48">USB2_N</text>
<text x="168.9" y="44.2">HDMI0_TX2_P</text>
<text x="168.9" y="46.7">HDMI0_TX2_N</text>
<text x="112.5" y="50.5">USB2_P</text>
<text x="168.9" y="49.2">HDMI0_TX1_P</text>
<text x="168.9" y="51.8">HDMI0_TX1_N</text>
<text x="168.9" y="54.3">HDMI0_TX0_P</text>
<text x="168.9" y="59.4">HDMI0_CLK_P</text>
<text x="168.9" y="56.9">HDMI0_TX0_N</text>
<text x="168.9" y="61.9">HDMI0_CLK_N</text>
<text x="168.9" y="67">HDMI0_CEC</text>
<text x="168.9" y="74.6">HDMI0_SDA</text>
<text x="168.9" y="72.1">HDMI0_SCL</text>
<text x="168.9" y="82.3">HDMI0_HOTPLUG 19</text>
<text x="111.9" y="111.5">HDMI0_HOTPLUG</text>
<text x="116.8" y="108.9">HDMI0_CEC</text>
<text x="232.4" y="116.5">USB2_N</text>
<text x="177.8" y="124.2">USB2_P</text>
<text x="206.4" y="124.2">USB2_N</text>
<text x="232.4" y="121.6">USB2_P</text>
<text x="25.4" y="131.8">HDMI0_TX2_P</text>
<text x="25.4" y="134.3">HDMI0_TX2_N</text>
<text x="25.4" y="139.4">HDMI0_TX1_P</text>
<text x="25.4" y="141.9">HDMI0_TX1_N</text>
<text x="223.5" y="139.4">USB_OTG_ID</text>
<text x="25.4" y="149.6">HDMI0_TX0_N</text>
<text x="25.4" y="147">HDMI0_TX0_P</text>
<text x="25.4" y="154.6">HDMI0_CLK_P</text>
<text x="25.4" y="157.2">HDMI0_CLK_N</text>
<text x="25.4" y="169.9">HDMI0_SCL</text>
<text x="116.8" y="169.9">HDMI0_SDA</text>
</g>
<g font-size="1.4" fill="#008484">
<text x="249.9" y="91.4">GND</text>
<text x="249.7" y="96.5">RX2+</text>
<text x="249.8" y="101.6">RX2-</text>
<text x="249.5" y="106.7">VBUS</text>
<text x="249.6" y="111.8">SBU1</text>
<text x="250.7" y="116.8">D-</text>
<text x="250.5" y="121.9">D+</text>
<text x="250" y="127">CC1</text>
<text x="249.5" y="132.1">VBUS</text>
<text x="249.9" y="137.2">TX1-</text>
<text x="249.7" y="142.2">TX1+</text>
<text x="249.9" y="147.3">GND</text>
</g>
<g font-size="1.4" fill="#840000">
<text x="250.2" y="93">A12</text>
<text x="250.2" y="98">A11</text>
<text x="250.2" y="103.1">A10</text>
<text x="250.6" y="113.3">A8</text>
<text x="250.6" y="108.2">A9</text>
<text x="250.6" y="118.4">A7</text>
<text x="250.6" y="123.4">A6</text>
<text x="250.6" y="128.5">A5</text>
<text x="250.6" y="133.6">A4</text>
<text x="250.6" y="143.8">A2</text>
<text x="250.6" y="138.7">A3</text>
<text x="250.6" y="148.8">A1</text>
</g>
</svg>
